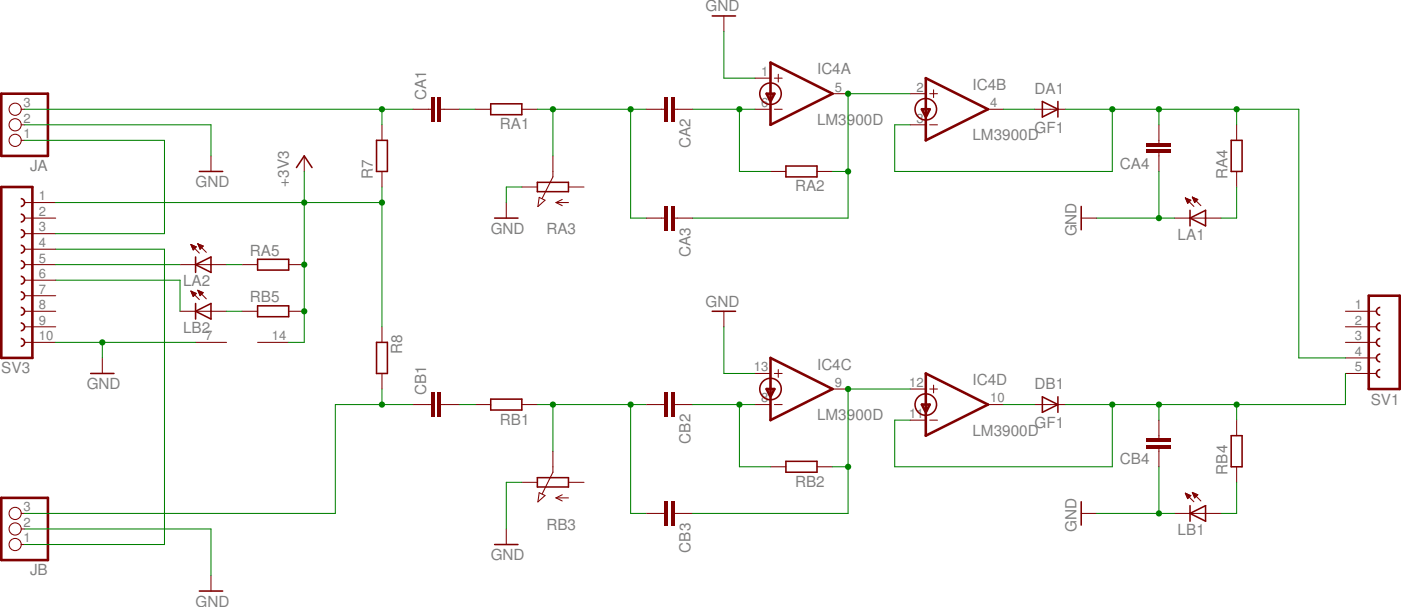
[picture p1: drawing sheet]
<svg xmlns="http://www.w3.org/2000/svg" width="229mm" height="99mm" viewBox="0 0 229 99" stroke-linecap="round" stroke-linejoin="round" font-family="sans-serif">
<path d="M32 43.2l2.5-1.2v2.5zM32 42v2.5M42.1 42.4h5.1v1.7h-5.1zM201.2 71.2h1.8v5h-1.8zM194.5 83.9l2.5-1.3v2.5zM194.5 82.6v2.5" fill="none" stroke="#800000" stroke-width=".25"/>
<g fill="none" stroke="#800000" stroke-width=".17">
<path d="M31.2 39.9l1.4 1.4M31.2 39.9h.1M31.2 39.9l.9 .4-.5 .5zM32.3 39.8l1.4 1.4M32.3 39.8l.9 .4-.5 .5zM32.3 39.8h.1M32.4 39.9h.2M29.4 43.2h7.6M31.2 40h.3M31.3 40.2h.4M31.3 40.3h.7M31.4 40.4h.6"/>
<path d="M31.5 40.5h.4M31.5 40.7h.2M31.6 40.8h.1M32.4 40h.5M32.5 40.2h.7M32.5 40.3h.6M32.6 40.4h.4M32.6 40.5h.3M32.7 40.7h.1M39.6 43.2h2.5M47.2 43.2h2.5M202.1 68.6v2.6"/>
<path d="M202.1 76.2v2.6M191.9 83.9h7.7M193.7 80.6l1.4 1.4M193.7 80.6h.1M193.7 80.6l.9 .3M193.7 80.6l.4 .9 .5-.6M193.8 80.7h.2M193.8 80.8h.5M193.9 80.9h.7M193.9 81h.6M194 81.2h.4M194 81.3h.2"/>
<path d="M194.1 81.4h.1M194.9 80.4l1.4 1.4M194.9 80.4l.8 .4M194.9 80.4l.3 .9M194.9 80.5h.1M194.9 80.6h.3M195 80.7h.5M195 80.8h.7M195.1 80.9h.5M195.1 81h.4M195.2 81.2h.2M195.2 81.3h.1"/>
<path d="M195.7 80.8l-.5 .5"/>
</g>
<path d="M223.7 48.3h5" fill="none" stroke="#800000" stroke-width=".42"/>
<g fill="#800000">
<path d="M225 55.4l.6-.2v.2a.51 .51 0 0 0-.5 .5 .51 .51 0 0 0 .5 .5v.3a.76 .76 0 0 1-.7-.5 .76 .76 0 0 1 .1-.8z" fill-rule="evenodd"/>
<path d="M225 52.9l.6-.3v.3a.51 .51 0 0 0-.5 .5 .51 .51 0 0 0 .5 .5v.2a.75 .75 0 0 1-.7-.4 .75 .75 0 0 1 .1-.8z" fill-rule="evenodd"/>
<path d="M225 50.3l.6-.2v.2a.51 .51 0 0 0-.5 .5 .51 .51 0 0 0 .5 .6v.2a.75 .75 0 0 1-.7-.5 .75 .75 0 0 1 .1-.8z" fill-rule="evenodd"/>
</g>
<path d="M223.7 48.3v15.2h5v-15.2" fill="none" stroke="#800000" stroke-width=".42"/>
<g fill="#800000">
<path d="M225 60.5l.6-.3v.3a.51 .51 0 0 0-.5 .5 .51 .51 0 0 0 .5 .5v.3a.76 .76 0 0 1-.7-.5 .76 .76 0 0 1 .1-.8z" fill-rule="evenodd"/>
<path d="M225 57.9l.6-.2v.3a.51 .51 0 0 0-.5 .5 .51 .51 0 0 0 .5 .5v.2a.76 .76 0 0 1-.7-.4 .76 .76 0 0 1 .1-.9z" fill-rule="evenodd"/>
</g>
<path d="M219.9 50.8h5M219.9 53.4h5M219.9 55.9h5M219.9 58.5h5M219.9 61h5" fill="none" stroke="#800000" stroke-width=".17"/>
<path d="M.2 30.5h5.1" fill="none" stroke="#800000" stroke-width=".42"/>
<g fill="#800000">
<path d="M3.4 37.4a.76 .76 0 0 1 .8 .8 .76 .76 0 0 1-.8 .7v-.2a.51 .51 0 0 0 .5-.5 .51 .51 0 0 0-.5-.5z" fill-rule="evenodd"/>
<path d="M3.4 34.9a.76 .76 0 0 1 .8 .7 .76 .76 0 0 1-.8 .8v-.3a.51 .51 0 0 0 .5-.5 .51 .51 0 0 0-.5-.5z" fill-rule="evenodd"/>
<path d="M3.4 32.3a.76 .76 0 0 1 .8 .8 .76 .76 0 0 1-.8 .7v-.2a.51 .51 0 0 0 .5-.5 .51 .51 0 0 0-.5-.5z" fill-rule="evenodd"/>
<path d="M3.4 42.5a.76 .76 0 0 1 .8 .7 .76 .76 0 0 1-.8 .8v-.3a.51 .51 0 0 0 .5-.5 .51 .51 0 0 0-.5-.5z" fill-rule="evenodd"/>
<path d="M3.4 39.9a.76 .76 0 0 1 .8 .8 .76 .76 0 0 1-.8 .8v-.3a.51 .51 0 0 0 .5-.5 .51 .51 0 0 0-.5-.5z" fill-rule="evenodd"/>
<path d="M3.4 50.1a.76 .76 0 0 1 .8 .7 .76 .76 0 0 1-.8 .8v-.2a.51 .51 0 0 0 .5-.6 .51 .51 0 0 0-.5-.5z" fill-rule="evenodd"/>
<path d="M3.4 47.5a.76 .76 0 0 1 .8 .8 .76 .76 0 0 1-.8 .8v-.3a.51 .51 0 0 0 .5-.5 .51 .51 0 0 0-.5-.5z" fill-rule="evenodd"/>
<path d="M3.4 45a.76 .76 0 0 1 .8 .8 .76 .76 0 0 1-.8 .7v-.2a.51 .51 0 0 0 .5-.5 .51 .51 0 0 0-.5-.5z" fill-rule="evenodd"/>
</g>
<path d="M.2 30.5v28h5.1v-28" fill="none" stroke="#800000" stroke-width=".42"/>
<g fill="#800000">
<path d="M3.4 55.2a.76 .76 0 0 1 .8 .7 .76 .76 0 0 1-.8 .8v-.3a.51 .51 0 0 0 .5-.5 .51 .51 0 0 0-.5-.5z" fill-rule="evenodd"/>
<path d="M3.4 52.6a.76 .76 0 0 1 .8 .8 .76 .76 0 0 1-.8 .7v-.2a.51 .51 0 0 0 .5-.5 .51 .51 0 0 0-.5-.5z" fill-rule="evenodd"/>
</g>
<g fill="none" stroke="#800000" stroke-width=".17">
<path d="M4 33.1h5.1M4 35.6h5.1M4 38.2h5.1M4 40.7h5.1M4 43.2h5.1M4 45.8h5.1M4 48.3h5.1M4 50.8h5.1M4 53.4h5.1M4 55.9h5.1M62.4 53.4v2.5M62.4 61v2.5"/>
<path d="M70 66.1h.5M72.1 66.1h.5M77.7 66.1h2.5M85.3 66.1h2.5M125.9 76.2h2.5M133.5 76.2h2.6"/>
</g>
<path d="M61.5 55.9h1.8v5.1h-1.8zM80.2 65.2h5.1v1.8h-5.1zM128.4 75.4h5.1v1.7h-5.1z" fill="none" stroke="#800000" stroke-width=".25"/>
<g fill="#800000">
<path d="M71.6 64.1h.5v4h-.5z"/>
<path d="M70.5 64.1h.6v4h-.6z"/>
</g>
<path d="M67.5 66.1h2.5M72.6 66.1h2.5M108.1 83.9h.5M110.2 83.9h.5" fill="none" stroke="#800000" stroke-width=".17"/>
<g fill="#800000">
<path d="M108.6 81.8h.6v4.1h-.6z"/>
<path d="M109.7 81.8h.5v4.1h-.5z"/>
</g>
<path d="M189.4 71.2v.5M189.4 73.2v.5M105.6 83.9h2.5M110.7 83.9h2.5" fill="none" stroke="#800000" stroke-width=".17"/>
<g fill="#800000">
<path d="M187.4 71.7h4v.5h-4z"/>
<path d="M187.4 72.7h4v.5h-4z"/>
</g>
<path d="M49.7 25.5v2.5M108.1 66.1h.5M110.2 66.1h.5M169.1 66.1h5.1M189.4 68.6v2.6M189.4 73.7v2.5M82.7 86.4v2.5" fill="none" stroke="#800000" stroke-width=".17"/>
<path d="M48.5 27.4l1.2-1.9 1.3 1.9M170.3 64.8l2.6 1.3-2.6 1.3zM172.9 64.8v2.6M80.8 88.9h3.8" fill="none" stroke="#800000" stroke-width=".25"/>
<g fill="#800000">
<path d="M108.6 64.1h.6v4h-.6z"/>
<path d="M109.7 64.1h.5v4h-.5z"/>
</g>
<g fill="none" stroke="#800000" stroke-width=".17">
<path d="M70 17.8h.5M72.1 17.8h.5M77.7 17.8h2.5M85.3 17.8h2.5M62.4 20.4v2.5M62.4 28v2.5M125.9 28h2.5M133.5 28h2.6M191.9 35.6h7.7M193.7 32.3l1.4 1.4M193.7 32.3h.1M193.7 32.3l.9 .4"/>
<path d="M193.7 32.3l.4 .9 .5-.5M193.8 32.4h.2M193.8 32.6h.5M193.9 32.7h.7M193.9 32.8h.6M194 32.9h.4M194 33.1h.2M194.1 33.2h.1M194.9 32.2l1.4 1.4M194.9 32.2l.8 .4M194.9 32.2l.3 .9 .5-.5M194.9 32.2h.1"/>
<path d="M194.9 32.3h.3M195 32.4h.5M195 32.6h.7M195.1 32.7h.5M195.1 32.8h.4M195.2 32.9h.2M195.2 33.1h.1M202.1 20.4v2.5M202.1 28v2.5M118.3 50.8v2.6M85.3 78.8h2.5M90.4 73.7v3.4l-1.8 3.6"/>
<path d="M92.9 78.8h2.5M105.6 66.1h2.5M110.7 66.1h2.5M3.5 88.9h.5M3.5 86.4h.5M3.5 83.9h.5M88.1 80.5l1 .4-1.2 1.1zM90.9 81.3h2M90.9 81.3l1 .5M91.9 80.8l-1 .5M176.7 83.9h2.5"/>
<circle cx="2.5" cy="86.4" r="1"/>
<circle cx="2.5" cy="88.9" r="1"/>
<circle cx="2.5" cy="83.9" r="1"/>
</g>
<path d="M80.2 17h5.1v1.7h-5.1zM61.5 22.9h1.8v5.1h-1.8zM128.4 27.1h5.1v1.8h-5.1zM194.5 35.6l2.5-1.2v2.5zM194.5 34.4v2.5M201.2 22.9h1.8v5.1h-1.8zM116.4 50.8h3.8M87.8 78h5.1v1.5h-5.1zM176.7 82v3.8" fill="none" stroke="#800000" stroke-width=".25"/>
<path d="M.2 81.3h7.6v10.2h-7.6z" fill="none" stroke="#800000" stroke-width=".42"/>
<g fill="#800000">
<path d="M71.6 15.8h.5v4.1h-.5z"/>
<path d="M70.5 15.8h.6v4.1h-.6z"/>
</g>
<path d="M67.5 17.8h2.5M72.6 17.8h2.5M108.1 35.6h.5M110.2 35.6h.5" fill="none" stroke="#800000" stroke-width=".17"/>
<g fill="#800000">
<path d="M108.6 33.6h.6v4.1h-.6z"/>
<path d="M109.7 33.6h.5v4.1h-.5z"/>
</g>
<path d="M105.6 35.6h2.5M110.7 35.6h2.5M189.4 22.9v.5M189.4 25v.5" fill="none" stroke="#800000" stroke-width=".17"/>
<g fill="#800000">
<path d="M187.4 23.4h4v.5h-4z"/>
<path d="M187.4 24.4h4v.6h-4z"/>
</g>
<path d="M108.1 17.8h.5M110.2 17.8h.5M169.1 17.8h5.1M189.4 20.4v2.5M189.4 25.5v2.5" fill="none" stroke="#800000" stroke-width=".17"/>
<path d="M170.3 16.6l2.6 1.2-2.6 1.3zM172.9 16.6v2.5" fill="none" stroke="#800000" stroke-width=".25"/>
<g fill="#800000">
<path d="M108.6 15.8h.6v4.1h-.6z"/>
<path d="M109.7 15.8h.5v4.1h-.5z"/>
</g>
<g fill="none" stroke="#800000" stroke-width=".17">
<path d="M3.5 17.8h.5M105.6 17.8h2.5M110.7 17.8h2.5M118.3 2.6v2.5M123.4 17.8h2.5M123.4 12.8h2.5M126.6 17.8h1.2M126.6 12.8h1.2M127.2 12.1v1.3M136.1 15.3h2.5M148.8 15.3h2.5M151.9 15.3h1.3"/>
<path d="M152.6 14.7v1.2M161.5 17.8h2.5M3.5 22.9h.5M3.5 20.4h.5M34.5 25.5v2.5M82.7 33.1v2.5M85.3 30.5h2.5M88.1 32.2l1 .5-1.2 1zM90.4 25.5v3.4l-1.8 3.5M90.9 33.1h2M90.9 33.1l1 .5M91.9 32.6l-1 .5"/>
<path d="M92.9 30.5h2.5M148.8 20.4h2.5M151.9 20.4h1.3M176.7 35.6h2.5M16.7 58.5v2.5M29.4 50.8h7.6M31.2 47.5l1.4 1.4M31.2 47.5l.9 .4-.5 .5zM31.2 47.6h.2M31.3 47.8h.4M31.3 47.9h.7M31.4 48h.6"/>
<path d="M31.4 48.1h.5M31.5 48.3h.2M31.5 48.4h.1M32 55.9h5M32.3 47.4l1.4 1.4M32.3 47.4l.9 .4-.5 .5zM32.4 47.5h.2M32.4 47.6h.5M32.5 47.8h.6M32.5 47.9h.6M32.6 48h.4M32.6 48.1h.3"/>
<path d="M32.7 48.3h.1M39.6 50.8h2.5M42.1 55.9h5.1M47.2 50.8h2.5M123.4 61h2.5M123.4 66.1h2.5M126.6 61h1.2M126.6 66.1h1.2M127.2 60.4v1.2M136.1 63.5h2.5M148.8 63.5h2.5M148.8 68.6h2.5"/>
<path d="M151.9 63.5h1.3M151.9 68.6h1.3M152.6 62.9v1.3M161.5 66.1h2.5M34.5 94v2.5"/>
<circle cx="2.5" cy="17.8" r="1"/>
<circle cx="2.5" cy="20.4" r="1"/>
<circle cx="2.5" cy="22.9" r="1"/>
</g>
<g fill="none" stroke="#800000" stroke-width=".25">
<path d="M116.4 2.6h3.8M32.6 28h3.8M80.8 35.6h3.8M87.8 29.8h5.1v1.5h-5.1zM176.7 33.7v3.8M32 50.8l2.5-1.2v2.5zM32 49.6v2.5M42.1 50h5.1v1.7h-5.1zM14.8 61h3.8M32.6 96.5h3.8"/>
<circle cx="125.9" cy="15.3" r="1.76"/>
<circle cx="151.3" cy="17.8" r="1.76"/>
<circle cx="125.9" cy="63.5" r="1.76"/>
<circle cx="151.3" cy="66.1" r="1.76"/>
</g>
<path d="M.2 15.3h7.6v10.2h-7.6zM125.8 16.4l-.5-1.1h1.3l-.6 1.1M125.9 10.2l10.2 5.1-10.2 5.1zM151.2 19l-.5-1.2h1.2l-.5 1.2M151.3 12.8l10.2 5-10.2 5.1zM125.9 58.5l10.2 5-10.2 5.1zM125.8 64.7l-.5-1.2h1.3l-.6 1.2M151.2 67.2l-.5-1.1h1.2l-.5 1.1M151.3 61l10.2 5.1-10.2 5.1z" fill="none" stroke="#800000" stroke-width=".42"/>
<path d="M9.1 43.2h20.3M37 43.2h2.6M62.4 63.5v2.6M67.5 66.1h-12.7v17.8" fill="none" stroke="#008000" stroke-width=".17"/>
<circle cx="62.4" cy="66.1" r=".51" fill="#008000"/>
<path d="M189.4 66.1v2.5M202.1 66.1h-20.3v10.1h-35.6v-7.6h2.6M4 83.9h50.8" fill="none" stroke="#008000" stroke-width=".17"/>
<circle cx="189.4" cy="66.1" r=".51" fill="#008000"/>
<path d="M174.2 66.1h7.6" fill="none" stroke="#008000" stroke-width=".17"/>
<circle cx="181.8" cy="66.1" r=".51" fill="#008000"/>
<path d="M219.9 61v5.1h-17.8v2.5" fill="none" stroke="#008000" stroke-width=".17"/>
<circle cx="202.1" cy="66.1" r=".51" fill="#008000"/>
<path d="M118.3 53.4v7.6h5.1M189.4 76.2v7.7M179.2 83.9h12.7" fill="none" stroke="#008000" stroke-width=".17"/>
<circle cx="189.4" cy="83.9" r=".51" fill="#008000"/>
<path d="M118.3 5.1v7.7h5.1M179.2 35.6h12.7M189.4 28v7.6M85.3 78.8h-2.6v7.6M4 86.4h30.5v7.6" fill="none" stroke="#008000" stroke-width=".17"/>
<circle cx="189.4" cy="35.6" r=".51" fill="#008000"/>
<path d="M4 20.4h30.5v5.1M85.3 30.5h-2.6v2.6M9.1 55.9h22.9M16.7 55.9v2.6" fill="none" stroke="#008000" stroke-width=".17"/>
<circle cx="16.7" cy="55.9" r=".51" fill="#008000"/>
<path d="M87.8 66.1h17.8M103.1 66.1v17.8h2.5M164 66.1h5.1" fill="none" stroke="#008000" stroke-width=".17"/>
<circle cx="103.1" cy="66.1" r=".51" fill="#008000"/>
<path d="M90.4 66.1v7.6" fill="none" stroke="#008000" stroke-width=".17"/>
<circle cx="90.4" cy="66.1" r=".51" fill="#008000"/>
<path d="M113.2 66.1h10.2M120.8 66.1v10.1h5.1" fill="none" stroke="#008000" stroke-width=".17"/>
<circle cx="120.8" cy="66.1" r=".51" fill="#008000"/>
<path d="M136.1 76.2h2.5M138.6 63.5v20.4h-25.4" fill="none" stroke="#008000" stroke-width=".17"/>
<circle cx="138.6" cy="76.2" r=".51" fill="#008000"/>
<path d="M138.6 63.5h10.2" fill="none" stroke="#008000" stroke-width=".17"/>
<circle cx="138.6" cy="63.5" r=".51" fill="#008000"/>
<path d="M67.5 17.8h-5.1v2.6M75.1 66.1h2.6M202.1 78.8v5.1h-2.5" fill="none" stroke="#008000" stroke-width=".17"/>
<circle cx="62.4" cy="17.8" r=".51" fill="#008000"/>
<path d="M4 17.8h58.4M189.4 17.8v2.6M148.8 20.4h-2.6v7.6h35.6v-10.2h30.5v40.7" fill="none" stroke="#008000" stroke-width=".17"/>
<circle cx="189.4" cy="17.8" r=".51" fill="#008000"/>
<path d="M174.2 17.8h7.6" fill="none" stroke="#008000" stroke-width=".17"/>
<circle cx="181.8" cy="17.8" r=".51" fill="#008000"/>
<path d="M202.1 17.8v2.6" fill="none" stroke="#008000" stroke-width=".17"/>
<circle cx="202.1" cy="17.8" r=".51" fill="#008000"/>
<path d="M87.8 17.8h17.8M103.1 17.8v17.8h2.5M164 17.8h5.1M212.3 58.5h7.6" fill="none" stroke="#008000" stroke-width=".17"/>
<circle cx="103.1" cy="17.8" r=".51" fill="#008000"/>
<path d="M90.4 17.8v7.7" fill="none" stroke="#008000" stroke-width=".17"/>
<circle cx="90.4" cy="17.8" r=".51" fill="#008000"/>
<path d="M113.2 17.8h10.2M120.8 17.8v10.2h5.1" fill="none" stroke="#008000" stroke-width=".17"/>
<circle cx="120.8" cy="17.8" r=".51" fill="#008000"/>
<path d="M138.6 15.3v20.3M136.1 28h2.5" fill="none" stroke="#008000" stroke-width=".17"/>
<circle cx="138.6" cy="28" r=".51" fill="#008000"/>
<path d="M138.6 15.3h10.2" fill="none" stroke="#008000" stroke-width=".17"/>
<circle cx="138.6" cy="15.3" r=".51" fill="#008000"/>
<path d="M75.1 17.8h2.6M4 22.9h22.9v15.3h-17.8M9.1 33.1h40.6v10.1M113.2 35.6h25.4M202.1 30.5v5.1h-2.5M9.1 40.7h17.8v48.2h-22.9M9.1 45.8h20.3v5M37 50.8h2.6" fill="none" stroke="#008000" stroke-width=".17"/>
<circle cx="49.7" cy="43.2" r=".51" fill="#008000"/>
<path d="M49.7 33.1h12.7M62.4 30.5v22.9M49.7 43.2v7.6" fill="none" stroke="#008000" stroke-width=".17"/>
<g fill="#008000">
<circle cx="49.7" cy="33.1" r=".51"/>
<circle cx="62.4" cy="33.1" r=".51"/>
</g>
<path d="M49.7 28v5.1M49.7 50.8v5.1h-2.5" fill="none" stroke="#008000" stroke-width=".17"/>
<circle cx="49.7" cy="50.8" r=".51" fill="#008000"/>
<g font-size="2.5" fill="#808080">
<text x="115.3" y="1.9">GND</text>
<text x="69.7" y="16.3" transform="rotate(-90 69.7 16.3)">CA1</text>
<text x="133.5" y="12.1">IC4A</text>
<text x="158.9" y="14.7">IC4B</text>
<text x="169.1" y="15.3">DA1</text>
<text x="81.7" y="21.1">RA1</text>
<text x="133.5" y="20.4">LM3900D</text>
<text x="158.9" y="22.9">LM3900D</text>
<text x="169.1" y="21.7">GF1</text>
<text x="4.9" y="27.9">JA</text>
<text x="60.9" y="29.3" transform="rotate(-90 60.9 29.3)">R7</text>
<text x="112.8" y="24.2" transform="rotate(-90 112.8 24.2)">CA2</text>
<text x="183" y="27.6">CA4</text>
<text x="200.6" y="29.3" transform="rotate(-90 200.6 29.3)">RA4</text>
<text x="32" y="30.5">GND</text>
<text x="47.2" y="30.5" transform="rotate(-90 47.2 30.5)">+3V3</text>
<text x="129.9" y="31.3">RA2</text>
<text x="40.8" y="41.7">RA5</text>
<text x="80.2" y="38.2">GND</text>
<text x="89.3" y="38.3">RA3</text>
<text x="175.9" y="38.6" transform="rotate(-90 175.9 38.6)">GND</text>
<text x="192.4" y="39.2">LA1</text>
<text x="29.9" y="46.8">LA2</text>
<text x="112.8" y="42" transform="rotate(-90 112.8 42)">CA3</text>
<text x="40.8" y="49.4">RB5</text>
<text x="115.3" y="50.1">GND</text>
<text x="29.9" y="54.4">LB2</text>
<text x="65.7" y="57.9" transform="rotate(-90 65.7 57.9)">R8</text>
<text x=".2" y="61">SV3</text>
<text x="14.2" y="63.5">GND</text>
<text x="69.7" y="64.6" transform="rotate(-90 69.7 64.6)">CB1</text>
<text x="133.5" y="60.4">IC4C</text>
<text x="158.9" y="62.9">IC4D</text>
<text x="169.1" y="63.5">DB1</text>
<text x="81.7" y="69.4">RB1</text>
<text x="133.5" y="68.6">LM3900D</text>
<text x="158.9" y="71.2">LM3900D</text>
<text x="169.1" y="69.9">GF1</text>
<text x="224" y="66.1">SV1</text>
<text x="112.8" y="72.5" transform="rotate(-90 112.8 72.5)">CB2</text>
<text x="183" y="75.9">CB4</text>
<text x="200.6" y="77.5" transform="rotate(-90 200.6 77.5)">RB4</text>
<text x="129.9" y="79.5">RB2</text>
<text x="89.3" y="86.5">RB3</text>
<text x="175.9" y="86.9" transform="rotate(-90 175.9 86.9)">GND</text>
<text x="192.4" y="87.4">LB1</text>
<text x="4.9" y="93.9">JB</text>
<text x="80.2" y="91.5">GND</text>
<text x="112.8" y="90.2" transform="rotate(-90 112.8 90.2)">CB3</text>
<text x="32" y="99.1">GND</text>
</g>
<g font-size="2.1" fill="#808080">
<text x="3.8" y="17.5">3</text>
<text x="124.4" y="12.4">1</text>
<text x="124.4" y="17.5">6</text>
<text x="136.4" y="15">5</text>
<text x="149.8" y="15">2</text>
<text x="161.8" y="17.5">4</text>
<text x="3.8" y="22.6">1</text>
<text x="3.8" y="20">2</text>
<text x="149.8" y="20">3</text>
<text x="6.4" y="32.7">1</text>
<text x="6.4" y="35.3">2</text>
<text x="6.4" y="37.8">3</text>
<text x="6.4" y="40.3">4</text>
<text x="6.4" y="42.9">5</text>
<text x="6.4" y="45.4">6</text>
<text x="6.4" y="48">7</text>
<text x="6.4" y="50.5">8</text>
<text x="6.4" y="53">9</text>
<text x="221.4" y="50.5">1</text>
<text x="221.4" y="53">2</text>
<text x="6.4" y="55.6">10</text>
<text x="33.5" y="55.6">7</text>
<text x="44.4" y="55.6">14</text>
<text x="221.4" y="55.6">3</text>
<text x="221.4" y="58.1">4</text>
<text x="123.2" y="60.7">13</text>
<text x="124.4" y="65.7">8</text>
<text x="136.4" y="63.2">9</text>
<text x="148.6" y="63.2">12</text>
<text x="161.8" y="65.7">10</text>
<text x="221.4" y="60.7">5</text>
<text x="148.6" y="68.3">11</text>
<text x="3.8" y="83.5">3</text>
<text x="3.8" y="88.6">1</text>
<text x="3.8" y="86">2</text>
</g>
</svg>
